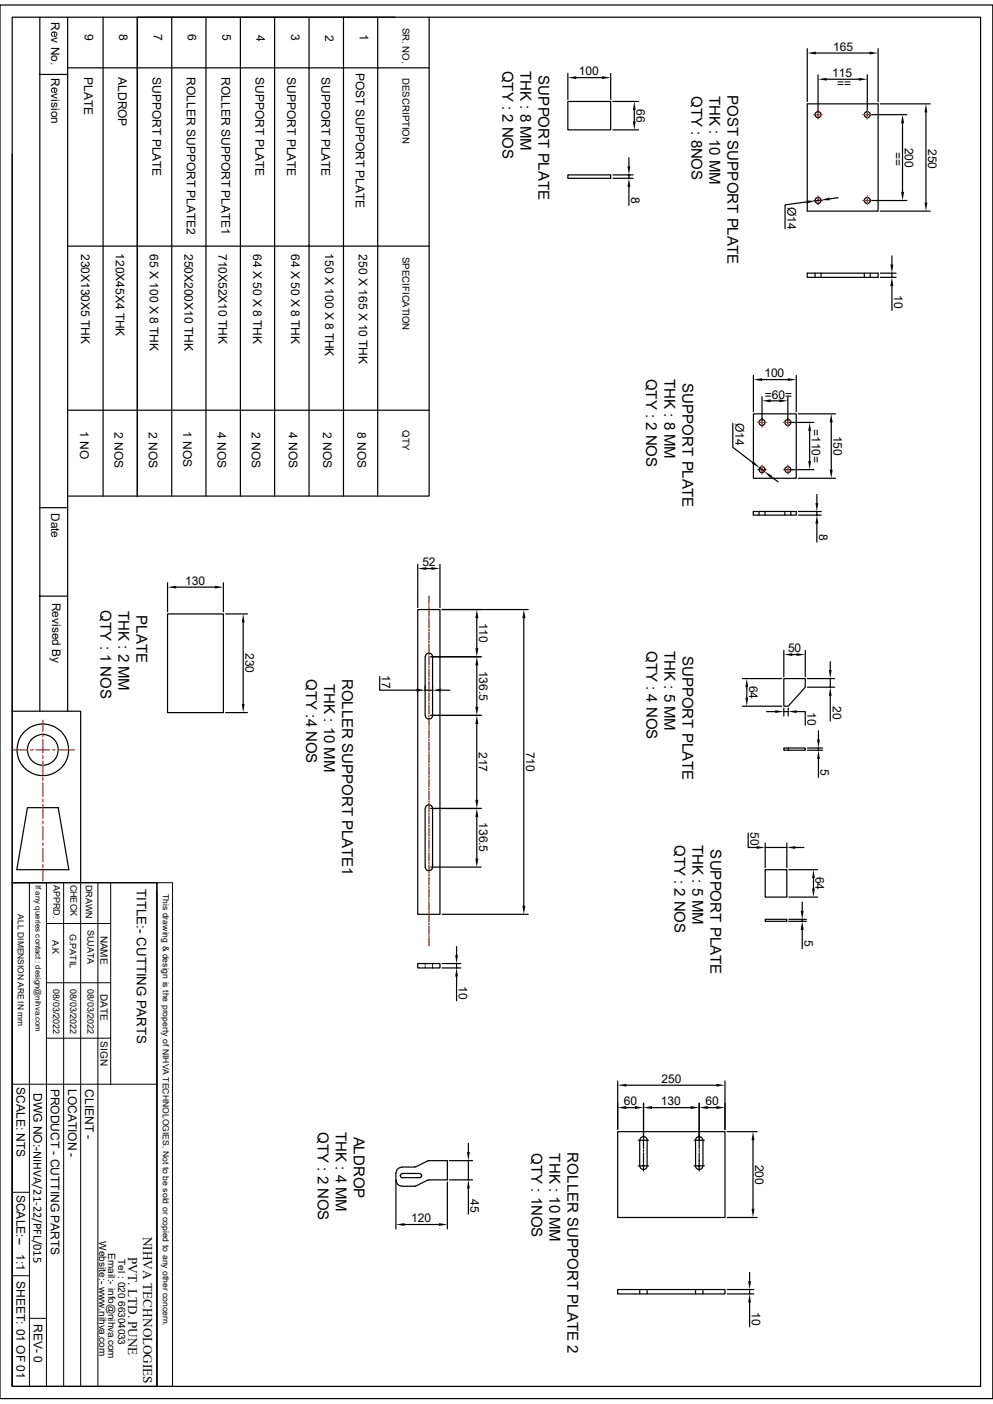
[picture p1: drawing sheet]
<svg xmlns="http://www.w3.org/2000/svg" width="210mm" height="297mm" viewBox="0 0 210 297" stroke-linecap="round" stroke-linejoin="round" font-family="sans-serif">
<g fill="none" stroke="#000" stroke-width=".25">
<path d="M0 1.1h210v294.8h-210zM2.6 3.6h204.8v289.7h-204.8zM8.4 3.6v146.9M8.4 15.7h5.9M14.3 3.6v146.9M14.3 14.4h76.5M21.8 3.6v101.3M29 3.6v101.3v-101.3h54.5M36.3 3.6v101.3M43.6 3.6v101.3M50.8 3.6v101.3M58.1 3.6v101.3"/>
<path d="M65.4 3.6v101.3M72.6 3.6v101.3M79.9 3.6v101.3M90.8 3.6v101.3h-76.5M120.1 15.5v5.5M121.9 16.4h5.4M129.2 15.5v5.5M170.7 10.3v11.2M172.6 11.2h11.3M173 15.8v8M174.8 16.8h6.9M183.4 15.8v8"/>
<path d="M185.7 10.3v11.2M2.6 32.6v117.9h14.5v36.2M120.1 21.5h9.1v6h-9.1zM120.1 37h9.1v.7h-9.1zM129.6 37h4.3M129.6 37.7h4.3M129.6 21.5h5.4M129.6 27.5h5.4M133 33.4v1.8M133 37v.7M133 39.5v3.9M134.2 23.3v2.4"/>
<path d="M170.7 22h15v22.7h-15zM183.9 24.3h7.9M186.2 22h10.5M190.9 26.1v14.5M195.8 23.8v19M14.3 52.1h76.5M170.6 42.7l-4.6 .6v5.1M170.7 57.8h15v.9h-15zM172.4 57.8v.9M173.7 42.3l-1.3 .2M173.7 57.8v.9M177.2 41.8l-1.8 .3"/>
<path d="M182.8 57.8v.9M183.9 42.4h7.9M184.1 42.4v.1M184.1 57.8v.9M186.2 44.7h10.5M186.2 57.8h3.3M186.2 58.7h3.3M188.6 54.1v1.9M188.6 57.8v.9M159.3 79.4v7.7M168.4 79.4v7.7M188.6 60.5v5.2"/>
<path d="M14.3 86.8h76.5M155 89.6v5l4.2 3.3M159.3 87.5h9.1v13.7h-9.1zM160.5 99.4h.1M160.7 99l1 .7M161.2 80.3h5.4M161.2 83.9v5M161.8 99.4h.1M163 84.8h1.8M166 99.4h.1M166.6 83.9v5M167 89.4h5.1"/>
<path d="M167 99.4h5.1M168.9 87.5h7.8M171.2 91.2v6.3M175.8 89.4v10M8.4 107.4h5.9M88.3 119.4v9.1M93 119.4v9.1M159.3 108.2v.8M160.5 108.2v.8M161.8 108.2v.8M163.1 100.8l1.4 1.1M166 108.2v.8"/>
<path d="M167.3 108.2v.8M168.4 108.2v.8zM168.4 108.2h-9.1v.8h9.1M168.9 101.2h7.8M168.9 108.2h4.8M168.9 109h4.8M172.8 104.6v1.8M172.8 108.2v.8M172.8 110.8v3.9M8.4 126.1h5.9M35.4 129.9h11.8v20.8h-11.8zM35.4 123.3v6.1"/>
<path d="M37.3 124.2h8.1M47.2 123.3v6.1M47.7 129.9h4.6M51.4 131.7v17.2M88.3 128.9h4.7v64.5h-4.7zM90.2 120.3h1M90.2 138.4a.77 .77 0 0 1 .8-.2 .77 .77 0 0 1 .5 .7v12.4a.78 .78 0 0 1-.8 .8 .78 .78 0 0 1-.8-.8l.1-12.4zM91.1 138.9h10.7M93.5 128.9h18.2M100.8 130.8v6.3M110.8 130.8v60.8M165.8 137.6v5.5"/>
<path d="M167.6 138.5h.9M170.3 137.6v5.5M175.6 140v1.7M2.6 150.5v36.2M47.7 150.7h4.6M80.3 143.1v2.9h7.8M89.9 146h1.6M91.1 151.3h10.7M93.3 146h1.8M100.8 140.8v8.7M100.8 153.2v16M157 143.6h8.3"/>
<path d="M157 149.4h8.3M157.9 145.4v2.2M162.1 150.5h1.9M165.8 143.6h4.5v1.8l-3.6 4h-.9zM165.8 158.2h4.5v.5h-4.5zM165.8 149.8v1.7M165.8 150.5h.9M166.7 149.8v1.7M166.7 158.2v.5M168.5 150.5h1.8v2.9M170.8 143.6h5.7M170.8 145.4h5.7"/>
<path d="M170.8 158.2h3.2M170.8 158.7h3.2M173.1 154.6v1.8M173.1 158.2v.5M175.6 143.6v1.8M175.6 147.2v5.3M5.8 170.9h6.5l2.3 13.1h-11zM90.2 170.5a.77 .77 0 0 1 .8-.2 .77 .77 0 0 1 .5 .7v12.4a.78 .78 0 0 1-.8 .8 .78 .78 0 0 1-.8-.8l.1-12.4zM91.1 171h10.7M100.8 172.8v8.8M158.2 176.2v3.1h1.8M161.8 178.4v5.1"/>
<path d="M161.8 179.3h4.6M166.4 178.4v5.1M168.2 179.3h1.8M173.1 160.5v4M2.6 186.7h30.6v106.6h-30.6zM2.6 194.8v98.5M91.1 183.4h10.7M93.5 193.4h18.2M161.8 184h4.6v5.8h-4.6zM161.8 194.5h4.6v.4h-4.6zM166.8 194.5h3.8M166.8 194.9h3.8"/>
<path d="M166.8 184h6.1M166.8 189.8h6.1M169.7 190.8v1.9M169.7 194.5v.4M169.7 196.7v4M172 185.8v2.2M88.3 203.8h4.7v1h-4.7zM93.5 203.8h4M93.5 204.8h4M96.6 200.2v1.9M96.6 203.8v1M96.6 206.6v5.1"/>
<path d="M130.6 239.4h22.7v18.2h-22.7zM130.6 228.7v10.2M132.5 229.6h19M132.5 234.3h1.8M136.1 233.4v7.6M137.9 234.3h8.1M147.9 233.4v7.6M149.7 234.3h1.8M153.3 228.7v10.2M153.8 239.4h6.3M83.7 249.7v10.3M84.7 248.7h.1"/>
<path d="M85.1 248.3h-.2l-.2 .4M85.1 248.2h3.6M85.6 259h7.2M87.9 246.8l-2.8 .1a1.33 1.33 0 0 0-1.4 1.3 2.39 2.39 0 0 0 .6 2.5l.8 .3 2.8-.1M88.7 248.3a.42 .42 0 0 1 .5 .4 .42 .42 0 0 1-.5 .4h-3.6h-.2l-.2-.4M89.2 248.7h.1M90.5 249.6l-2.6 1.3M90.5 245.6l-2.6 1.2M90.5 245.6l4.1-.1v4.1l-4.1 .1M94.6 250.1v9.9M95 245.5h4.9M95.1 249.6h4.8"/>
<path d="M99.1 241.9v1.8M99.1 245.5v4.1M99.1 251.4v5.4M135 241.2h.9M135 246.6h.9M135.3 241.2v5.4M135.3 241.2a.76 .76 0 0 1 .8-.7 .76 .76 0 0 1 .8 .7v5.4a.76 .76 0 0 1-.8 .8 .76 .76 0 0 1-.8-.8M136 246.6h.1M136 241.2h.1M136.1 241.1v.2M136.1 241.3v1.7M136.1 243.3v.3"/>
<path d="M136.1 246.6v.1M136.1 246.8v.9M136.1 243.9v2.6M136.2 246.6h1M136.2 241.2h1M146.8 246.6h.9M146.8 241.2h.9M147.8 246.6h.2M147.8 241.2h.2M147.9 243.9v2.6M147.9 241.1v.2M147.9 241.3v1.7"/>
<path d="M147.9 243.3v.3M147.9 246.6v.1M147.9 246.8v.9M148 241.2h1M148 246.6h1M148.6 241.2a.76 .76 0 0 0-.7-.7 .76 .76 0 0 0-.8 .7v5.4a.76 .76 0 0 0 .8 .8 .76 .76 0 0 0 .7-.8M148.7 241.2v5.4M153.8 257.6h6.3M159.3 241.2v14.5M130.6 272.8h22.7v.9h-22.7zM135.3 272.8v.9M136.9 272.8v.9"/>
<path d="M147.1 272.8v.9M148.7 272.8v.9M153.8 272.8h5.6M153.8 273.7h5.6M158.5 269.2v1.8M158.5 272.8v.9M158.5 275.5v5.2"/>
<circle cx="173" cy="24.2" r=".64"/>
<circle cx="183.4" cy="24.2" r=".64"/>
<circle cx="173" cy="42.4" r=".64"/>
<circle cx="183.4" cy="42.4" r=".64"/>
<circle cx="161.2" cy="89.4" r=".64"/>
<circle cx="161.2" cy="99.3" r=".64"/>
<circle cx="166.6" cy="89.4" r=".64"/>
<circle cx="166.6" cy="99.3" r=".64"/>
<circle cx="9.1" cy="158.6" r="5.5"/>
<circle cx="9.1" cy="158.6" r="3.3"/>
</g>
<g fill="none" stroke="#000" stroke-width=".21">
<path d="M2.6 186.7h30.6M6.2 186.7v106.6M9.8 195.4h13.6M9.8 186.7v106.6M13.5 186.7v106.6M17.1 186.7v106.6M20.7 186.7v106.6M23.4 186.7v42.7M33.2 186.7h3.3v106.6h-3.3zM33.2 188.6v104.7M9.8 219.6h13.6M9.8 207.9h13.6"/>
<path d="M89.9 203.8v.4M89.9 204.5v.3M91.5 203.8v.4M91.5 204.5v.3M2.6 229.4h30.6M2.6 252.2h3.6M2.6 269.9h3.6M6.2 278.9h3.6"/>
</g>
<g fill="none" stroke="#f00" stroke-width=".25">
<path d="M172 24.3h1.1M173 23.3v1M173 24.4v.8M173.1 24.3h.8M182.5 24.3h.8M183.4 24.3h1M183.4 23.3v1M183.4 24.4v.8M172 42.4h1.1M173 41.4v1.1M173 42.5v.8M173.1 42.4h.8"/>
<path d="M182.5 42.4h.8M183.4 42.4h1M183.4 41.4v1.1M183.4 42.5v.8M160.2 89.4h1M160.2 99.4h1M161.2 88.4v.8M161.2 89.3v1M161.2 98.4v1M161.2 99.5v.8M161.3 89.4h.8M161.3 99.4h.8"/>
<path d="M165.7 89.4h1M165.7 99.4h1M166.6 88.4v.8M166.6 89.3v1M166.6 98.4v1M166.6 99.5v.8M166.8 89.4h.8M166.8 99.4h.8M90.7 126.1v1.5M90.7 127.9v.3M90.7 128.5v1.7M90.7 130.5v.3"/>
<path d="M90.7 131.1v1.7M90.7 133.1v.3M90.7 133.7v1.7M90.7 135.7v.3M90.7 136.3v1.7M90.7 138.3v.3M90.7 138.9v1.7M2.4 158.6h3.5M6.5 158.6h.5M7.6 158.6h2.9M9.1 152.4v2.3M9.1 155.2v.6"/>
<path d="M9.1 156.4v2.9M9.1 159.9v.5M11.1 158.6h.5M12.2 158.6h3.5M90.7 140.9v.3M90.7 141.5v1.7M90.7 143.5v.3M90.7 144.1v1.7M90.7 146.1v.2M90.7 146.6v1.8M90.7 148.7v.3M90.7 149.2v1.8"/>
<path d="M90.7 151.3v.3M90.7 151.8v1.7M90.7 153.8v.3M90.7 154.4v1.8M90.7 156.5v.2M90.7 157v1.8M90.7 159v.3M90.7 159.6v1.7M9.1 161v2.9M9.1 164.5v.6M9.1 165.6v2.9M9.1 169.1v.6"/>
<path d="M9.1 170.2v2.9M9.1 173.7v.6M9.1 174.8v2.9M9.1 178.3v.6M9.1 179.5v2.8M90.7 161.6v.3M90.7 162.2v1.8M90.7 164.2v.3M90.7 164.8v1.7M90.7 166.8v.3M90.7 167.4v1.7M90.7 169.4v.3"/>
<path d="M90.7 170v1.7M90.7 172v.3M90.7 172.6v1.7M90.7 174.6v.3M90.7 175.2v1.7M90.7 177.2v.3M90.7 177.8v1.7M90.7 179.8v.3M9.1 182.9v.6M9.1 184.1v2.3M90.7 198.5v1.6M90.7 180.4v1.7"/>
<path d="M90.7 182.4v.3M90.7 183v1.7M90.7 185v.3M90.7 185.5v1.8M90.7 187.6v.3M90.7 188.1v1.8M90.7 190.2v.3M90.7 190.8v1.7M90.7 192.7v.3M90.7 193.3v1.8M90.7 195.4v.2M90.7 195.9v1.8"/>
<path d="M90.7 198v.2"/>
</g>
<g fill="#000">
<path d="M120.1 16.4l1.8-.3v.6zM127.3 16.1l1.9 .3-1.9 .3zM170.7 11.2l1.9-.3v.6zM173 16.8l1.8-.3v.6zM181.7 16.5l1.7 .3-1.7 .3zM183.9 10.9l1.8 .3-1.8 .3zM132.7 35.2h.6l-.3 1.8zM133 37.7l.3 1.8h-.6zM134.2 21.5l.3 1.8h-.6zM133.9 25.7h.6l-.3 1.8zM190.9 24.3l.3 1.8h-.6zM195.8 22l.3 1.8h-.6z"/>
<path d="M170.6 42.4l1.8 .1-1.8 .6zM173.7 42.3l1.7-.5 .1 .6zM188.3 56h.6l-.3 1.8zM190.6 40.6h.6l-.3 1.8zM195.5 42.8h.6l-.3 1.9zM188.6 58.7l.3 1.8h-.6zM159.4 97.6l1.3 1.4-1.7-.9zM159.3 80.3l1.9-.3v.6zM161.2 84.8l1.8-.3v.6zM164.8 84.5l1.8 .3-1.8 .3zM166.6 80l1.8 .3-1.8 .3zM171.2 89.4l.3 1.8h-.6z"/>
<path d="M170.9 97.5h.6l-.3 1.9zM175.8 87.5l.3 1.9h-.6zM175.5 99.4h.6l-.3 1.8zM88.3 120.3l1.9-.3v.6zM91.2 120l1.8 .3-1.8 .3zM161.7 99.7l1.6 .9-.4 .5zM172.5 106.4h.6l-.3 1.8zM172.8 109l.3 1.8h-.6zM35.4 124.2l1.9-.3v.6zM45.4 123.9l1.8 .3-1.8 .3zM51.4 129.9l.3 1.8h-.6zM100.8 128.9l.4 1.9h-.7z"/>
<path d="M100.5 137.1h.7l-.4 1.8zM110.8 128.9l.3 1.9h-.6zM165.8 138.5l1.8-.3v.6zM168.5 138.2l1.8 .3-1.8 .3zM51.1 148.9h.6l-.3 1.8zM88.1 145.7l1.8 .3-1.8 .3zM91.5 146l1.8-.3v.6zM100.8 138.9l.4 1.9h-.7zM100.5 149.5h.7l-.4 1.8zM100.8 151.3l.4 1.9h-.7zM157.9 143.6l.3 1.8h-.6zM157.6 147.6h.6l-.3 1.8z"/>
<path d="M164 150.2l1.8 .3-1.8 .3zM166.7 150.5l1.8-.3v.6zM172.8 156.4h.6l-.3 1.8zM175.3 141.7h.6l-.3 1.9zM175.6 145.4l.3 1.8h-.6zM100.5 169.2h.7l-.4 1.8zM100.8 171l.4 1.8h-.7zM160 179l1.8 .3-1.8 .3zM166.4 179.3l1.8-.3v.6zM173.1 158.7l.3 1.8h-.6zM100.5 181.6h.7l-.4 1.8zM110.5 191.6h.6l-.3 1.8z"/>
<path d="M169.3 192.7h.7l-.3 1.8zM169.7 194.9l.3 1.8h-.7zM172 184l.3 1.8h-.6zM171.7 188h.6l-.3 1.8zM96.3 202.1h.6l-.3 1.7zM96.6 204.8l.3 1.8h-.6zM130.6 229.6l1.9-.3v.6zM130.6 234.3l1.9-.3v.6zM134.3 234l1.8 .3-1.8 .3zM136.1 234.3l1.8-.3v.6zM146 234l1.9 .3-1.9 .3zM147.9 234.3l1.8-.3v.6z"/>
<path d="M151.5 229.3l1.8 .3-1.8 .3zM151.5 234l1.8 .3-1.8 .3zM83.7 259l1.9-.3v.6zM92.8 258.7l1.8 .3-1.8 .3zM98.8 243.7h.6l-.3 1.8zM99.1 249.6l.3 1.8h-.6zM159.3 239.4l.3 1.8h-.6zM159 255.7h.6l-.3 1.9zM158.2 271h.6l-.3 1.8zM158.5 273.7l.3 1.8h-.6z"/>
</g>
<g font-size="3.2">
<text x="106.3" y="14.9" transform="rotate(90 106.3 14.9)">QTY : 2 NOS</text>
<text x="110.1" y="15" transform="rotate(90 110.1 15)">THK : 8 MM</text>
<text x="113.9" y="16" transform="rotate(90 113.9 16)">SUPPORT PLATE</text>
<text x="146.2" y="20.3" transform="rotate(90 146.2 20.3)">QTY : 8NOS</text>
<text x="150" y="20.3" transform="rotate(90 150 20.3)">THK : 10 MM</text>
<text x="153.8" y="20.2" transform="rotate(90 153.8 20.2)">POST SUPPORT PLATE</text>
<text x="136.7" y="80.1" transform="rotate(90 136.7 80.1)">QTY : 2 NOS</text>
<text x="140.5" y="80.1" transform="rotate(90 140.5 80.1)">THK : 8 MM</text>
<text x="144.3" y="81.1" transform="rotate(90 144.3 81.1)">SUPPORT PLATE</text>
<text x="21.3" y="129.1" transform="rotate(90 21.3 129.1)">QTY : 1 NOS</text>
<text x="25.1" y="129.2" transform="rotate(90 25.1 129.2)">THK : 2 MM</text>
<text x="28.9" y="130.1" transform="rotate(90 28.9 130.1)">PLATE</text>
<text x="136.7" y="137.7" transform="rotate(90 136.7 137.7)">QTY : 4 NOS</text>
<text x="140.5" y="137.7" transform="rotate(90 140.5 137.7)">THK : 5 MM</text>
<text x="64.8" y="143.7" transform="rotate(90 64.8 143.7)">QTY :4 NOS</text>
<text x="72.4" y="143.6" transform="rotate(90 72.4 143.6)">ROLLER SUPPORT PLATE1</text>
<text x="144.3" y="138.7" transform="rotate(90 144.3 138.7)">SUPPORT PLATE</text>
<text x="68.6" y="144.7" transform="rotate(90 68.6 144.7)">THK : 10 MM</text>
<text x="142.6" y="178.7" transform="rotate(90 142.6 178.7)">QTY : 2 NOS</text>
<text x="146.4" y="178.8" transform="rotate(90 146.4 178.8)">THK : 5 MM</text>
<text x="150.2" y="179.7" transform="rotate(90 150.2 179.7)">SUPPORT PLATE</text>
<text x="67.2" y="239.4" transform="rotate(90 67.2 239.4)">QTY : 2 NOS</text>
<text x="71" y="239.5" transform="rotate(90 71 239.5)">THK : 4 MM</text>
<text x="74.8" y="240.5" transform="rotate(90 74.8 240.5)">ALDROP</text>
<text x="112.4" y="243.9" transform="rotate(90 112.4 243.9)">QTY : 1NOS</text>
<text x="116.2" y="244" transform="rotate(90 116.2 244)">THK : 10 MM</text>
<text x="120" y="243.8" transform="rotate(90 120 243.8)">ROLLER SUPPORT PLATE 2</text>
</g>
<g font-size="2.8">
<text x="29" y="188" transform="rotate(90 29 188)">TITLE:- CUTTING PARTS</text>
<text x="30.3" y="261.6" transform="rotate(90 30.3 261.6)">NIHVA TECHNOLOGIES</text>
<text x="27.1" y="265.9" transform="rotate(90 27.1 265.9)">PVT. LTD. PUNE</text>
</g>
<g font-size="2.5">
<text x="10.8" y="4.7" transform="rotate(90 10.8 4.7)">Rev No.</text>
<text x="17.9" y="7.3" transform="rotate(90 17.9 7.3)">9</text>
<text x="25.2" y="7.3" transform="rotate(90 25.2 7.3)">8</text>
<text x="32.5" y="7.2" transform="rotate(90 32.5 7.2)">7</text>
<text x="39.8" y="7.3" transform="rotate(90 39.8 7.3)">6</text>
<text x="47" y="7.3" transform="rotate(90 47 7.3)">5</text>
<text x="54.3" y="7.4" transform="rotate(90 54.3 7.4)">4</text>
<text x="61.6" y="7.3" transform="rotate(90 61.6 7.3)">3</text>
<text x="68.8" y="7.3" transform="rotate(90 68.8 7.3)">2</text>
<text x="76.1" y="7.1" transform="rotate(90 76.1 7.1)">1</text>
<text x="176.2" y="10.7">165</text>
<text x="10.8" y="16.6" transform="rotate(90 10.8 16.6)">Revision</text>
<text x="17.8" y="16.3" transform="rotate(90 17.8 16.3)">PLATE</text>
<text x="25" y="16.3" transform="rotate(90 25 16.3)">ALDROP</text>
<text x="32.3" y="16.3" transform="rotate(90 32.3 16.3)">SUPPORT PLATE</text>
<text x="39.5" y="16.3" transform="rotate(90 39.5 16.3)">ROLLER SUPPORT PLATE2</text>
<text x="46.8" y="16.3" transform="rotate(90 46.8 16.3)">ROLLER SUPPORT PLATE1</text>
<text x="54.1" y="16.3" transform="rotate(90 54.1 16.3)">SUPPORT PLATE</text>
<text x="60.7" y="16.3" transform="rotate(90 60.7 16.3)">SUPPORT PLATE</text>
<text x="68" y="16.3" transform="rotate(90 68 16.3)">SUPPORT PLATE</text>
<text x="75.3" y="15.4" transform="rotate(90 75.3 15.4)">POST SUPPORT PLATE</text>
<text x="122.4" y="16">100</text>
<text x="176" y="16.3">115</text>
<text x="180" y="16.7" transform="rotate(-180 180 16.7)">==</text>
<text x="134.6" y="23.1" transform="rotate(90 134.6 23.1)">66</text>
<text x="189.1" y="32.1" transform="rotate(90 189.1 32.1)">==</text>
<text x="191.4" y="31.2" transform="rotate(90 191.4 31.2)">200</text>
<text x="196.3" y="31.6" transform="rotate(90 196.3 31.6)">250</text>
<text x="133.5" y="41.7" transform="rotate(90 133.5 41.7)">8</text>
<text x="166.5" y="43.7" transform="rotate(90 166.5 43.7)">Ø14</text>
<text x="17.2" y="53.7" transform="rotate(90 17.2 53.7)">230X130X5 THK</text>
<text x="24.5" y="53.5" transform="rotate(90 24.5 53.5)">120X45X4 THK</text>
<text x="31.7" y="53.7" transform="rotate(90 31.7 53.7)">65 X 100 X 8 THK</text>
<text x="39" y="53.7" transform="rotate(90 39 53.7)">250X200X10 THK</text>
<text x="46.2" y="53.7" transform="rotate(90 46.2 53.7)">710X52X10 THK</text>
<text x="53.5" y="53.7" transform="rotate(90 53.5 53.7)">64 X 50 X 8 THK</text>
<text x="61.6" y="53.7" transform="rotate(90 61.6 53.7)">64 X 50 X 8 THK</text>
<text x="68.8" y="53.5" transform="rotate(90 68.8 53.5)">150 X 100 X 8 THK</text>
<text x="75.9" y="53.7" transform="rotate(90 75.9 53.7)">250 X 165 X 10 THK</text>
<text x="189.1" y="62.5" transform="rotate(90 189.1 62.5)">10</text>
<text x="161.7" y="79.8">100</text>
<text x="155.5" y="89.5" transform="rotate(90 155.5 89.5)">Ø14</text>
<text x="161.8" y="84.3">=60=</text>
<text x="16.9" y="91.2" transform="rotate(90 16.9 91.2)">1 NO</text>
<text x="24.2" y="91.4" transform="rotate(90 24.2 91.4)">2 NOS</text>
<text x="31.5" y="91.4" transform="rotate(90 31.5 91.4)">2 NOS</text>
<text x="38.7" y="91.2" transform="rotate(90 38.7 91.2)">1 NOS</text>
<text x="46" y="91.5" transform="rotate(90 46 91.5)">4 NOS</text>
<text x="53.3" y="91.4" transform="rotate(90 53.3 91.4)">2 NOS</text>
<text x="61.1" y="91.5" transform="rotate(90 61.1 91.5)">4 NOS</text>
<text x="68.4" y="91.4" transform="rotate(90 68.4 91.4)">2 NOS</text>
<text x="75.6" y="91.4" transform="rotate(90 75.6 91.4)">8 NOS</text>
<text x="171.7" y="90.8" transform="rotate(90 171.7 90.8)">=110=</text>
<text x="176.3" y="92.2" transform="rotate(90 176.3 92.2)">150</text>
<text x="10.8" y="108.5" transform="rotate(90 10.8 108.5)">Date</text>
<text x="173.3" y="112.9" transform="rotate(90 173.3 112.9)">8</text>
<text x="89.3" y="119.8">52</text>
<text x="39.2" y="123.7">130</text>
<text x="11" y="127.5" transform="rotate(90 11 127.5)">Revised By</text>
<text x="101.3" y="131.7" transform="rotate(90 101.3 131.7)">110</text>
<text x="51.9" y="138.2" transform="rotate(90 51.9 138.2)">230</text>
<text x="80.8" y="142.8" transform="rotate(90 80.8 142.8)">17</text>
<text x="101.3" y="141.9" transform="rotate(90 101.3 141.9)">136.5</text>
<text x="166.7" y="138">50</text>
<text x="158.4" y="145.1" transform="rotate(90 158.4 145.1)">64</text>
<text x="176.1" y="149.4" transform="rotate(90 176.1 149.4)">20</text>
<text x="170.8" y="150.7" transform="rotate(90 170.8 150.7)">10</text>
<text x="101.3" y="159.1" transform="rotate(90 101.3 159.1)">217</text>
<text x="111.3" y="159" transform="rotate(90 111.3 159)">710</text>
<text x="173.6" y="162.7" transform="rotate(90 173.6 162.7)">5</text>
<text x="101.3" y="173.9" transform="rotate(90 101.3 173.9)">136.5</text>
<text x="158.7" y="176.1" transform="rotate(90 158.7 176.1)">50</text>
<text x="172.5" y="185.5" transform="rotate(90 172.5 185.5)">64</text>
<text x="170.1" y="198.9" transform="rotate(90 170.1 198.9)">5</text>
<text x="97" y="208.6" transform="rotate(90 97 208.6)">10</text>
<text x="3.5" y="230" transform="rotate(90 3.5 230)">SCALE: NTS</text>
<text x="7.1" y="231.2" transform="rotate(90 7.1 231.2)">DWG NO:-NIHVA/21-22/PFL/015</text>
<text x="10.8" y="230.3" transform="rotate(90 10.8 230.3)">PRODUCT - CUTTING PARTS</text>
<text x="14.4" y="230.3" transform="rotate(90 14.4 230.3)">LOCATION -</text>
<text x="18" y="230.4" transform="rotate(90 18 230.4)">CLIENT -</text>
<text x="132" y="233.8">60</text>
<text x="139.8" y="233.8">130</text>
<text x="139.9" y="229.1">250</text>
<text x="149.2" y="233.8">60</text>
<text x="159.7" y="246.4" transform="rotate(90 159.7 246.4)">200</text>
<text x="3.5" y="252.7" transform="rotate(90 3.5 252.7)">SCALE:--</text>
<text x="99.5" y="253.7" transform="rotate(90 99.5 253.7)">45</text>
<text x="87" y="258.6">120</text>
<text x="3.5" y="265.3" transform="rotate(90 3.5 265.3)">1:1</text>
<text x="3.5" y="271" transform="rotate(90 3.5 271)">SHEET: 01 OF 01</text>
<text x="7.2" y="280" transform="rotate(90 7.2 280)">REV- 0</text>
<text x="159" y="277.5" transform="rotate(90 159 277.5)">10</text>
</g>
<g font-size="2.1">
<text x="21.3" y="197.9" transform="rotate(90 21.3 197.9)">NAME</text>
<text x="21.3" y="210.3" transform="rotate(90 21.3 210.3)">DATE</text>
<text x="21.3" y="220.3" transform="rotate(90 21.3 220.3)">SIGN</text>
<text x="21" y="262.6" transform="rotate(90 21 262.6)">Website:- www.nihva.com</text>
<text x="22.9" y="265" transform="rotate(90 22.9 265)">Email:- info@nihva.com</text>
<text x="25" y="266.3" transform="rotate(90 25 266.3)">Tel : 020 66304033</text>
</g>
<g font-size="2">
<text x="85.1" y="5.8" transform="rotate(90 85.1 5.8)">SR. NO.</text>
<text x="85.1" y="16.5" transform="rotate(90 85.1 16.5)">DESCRIPTION</text>
<text x="85.1" y="54.3" transform="rotate(90 85.1 54.3)">SPECIFICATION</text>
<text x="85.1" y="91.1" transform="rotate(90 85.1 91.1)">QTY</text>
</g>
<g font-size="1.9">
<text x="11.3" y="187.2" transform="rotate(90 11.3 187.2)">APPRD.</text>
<text x="14.9" y="187.1" transform="rotate(90 14.9 187.1)">CHECK</text>
<text x="18.1" y="187.2" transform="rotate(90 18.1 187.2)">DRAWN</text>
<text x="14.8" y="197.5" transform="rotate(90 14.8 197.5)">G.PATIL</text>
<text x="18.5" y="196.7" transform="rotate(90 18.5 196.7)">SUJATA</text>
<text x="11.1" y="198.8" transform="rotate(90 11.1 198.8)">A.K</text>
<text x="11.3" y="209.3" transform="rotate(90 11.3 209.3)">08/03/2022</text>
<text x="14.9" y="209.3" transform="rotate(90 14.9 209.3)">08/03/2022</text>
<text x="18.5" y="209.3" transform="rotate(90 18.5 209.3)">08/03/2022</text>
</g>
<g font-size="1.8">
<text x="34.5" y="189.1" transform="rotate(90 34.5 189.1)">This drawing &amp; design is the property of NIHVA TECHNOLOGIES. Not to be sold or copied to any other concern.</text>
<text x="3.8" y="193.4" transform="rotate(90 3.8 193.4)">ALL DIMENSION ARE IN mm</text>
</g>
<text font-size="1.7" x="7.5" y="187.2" transform="rotate(90 7.5 187.2)">If any queries contact : design@nihva.com</text>
</svg>
